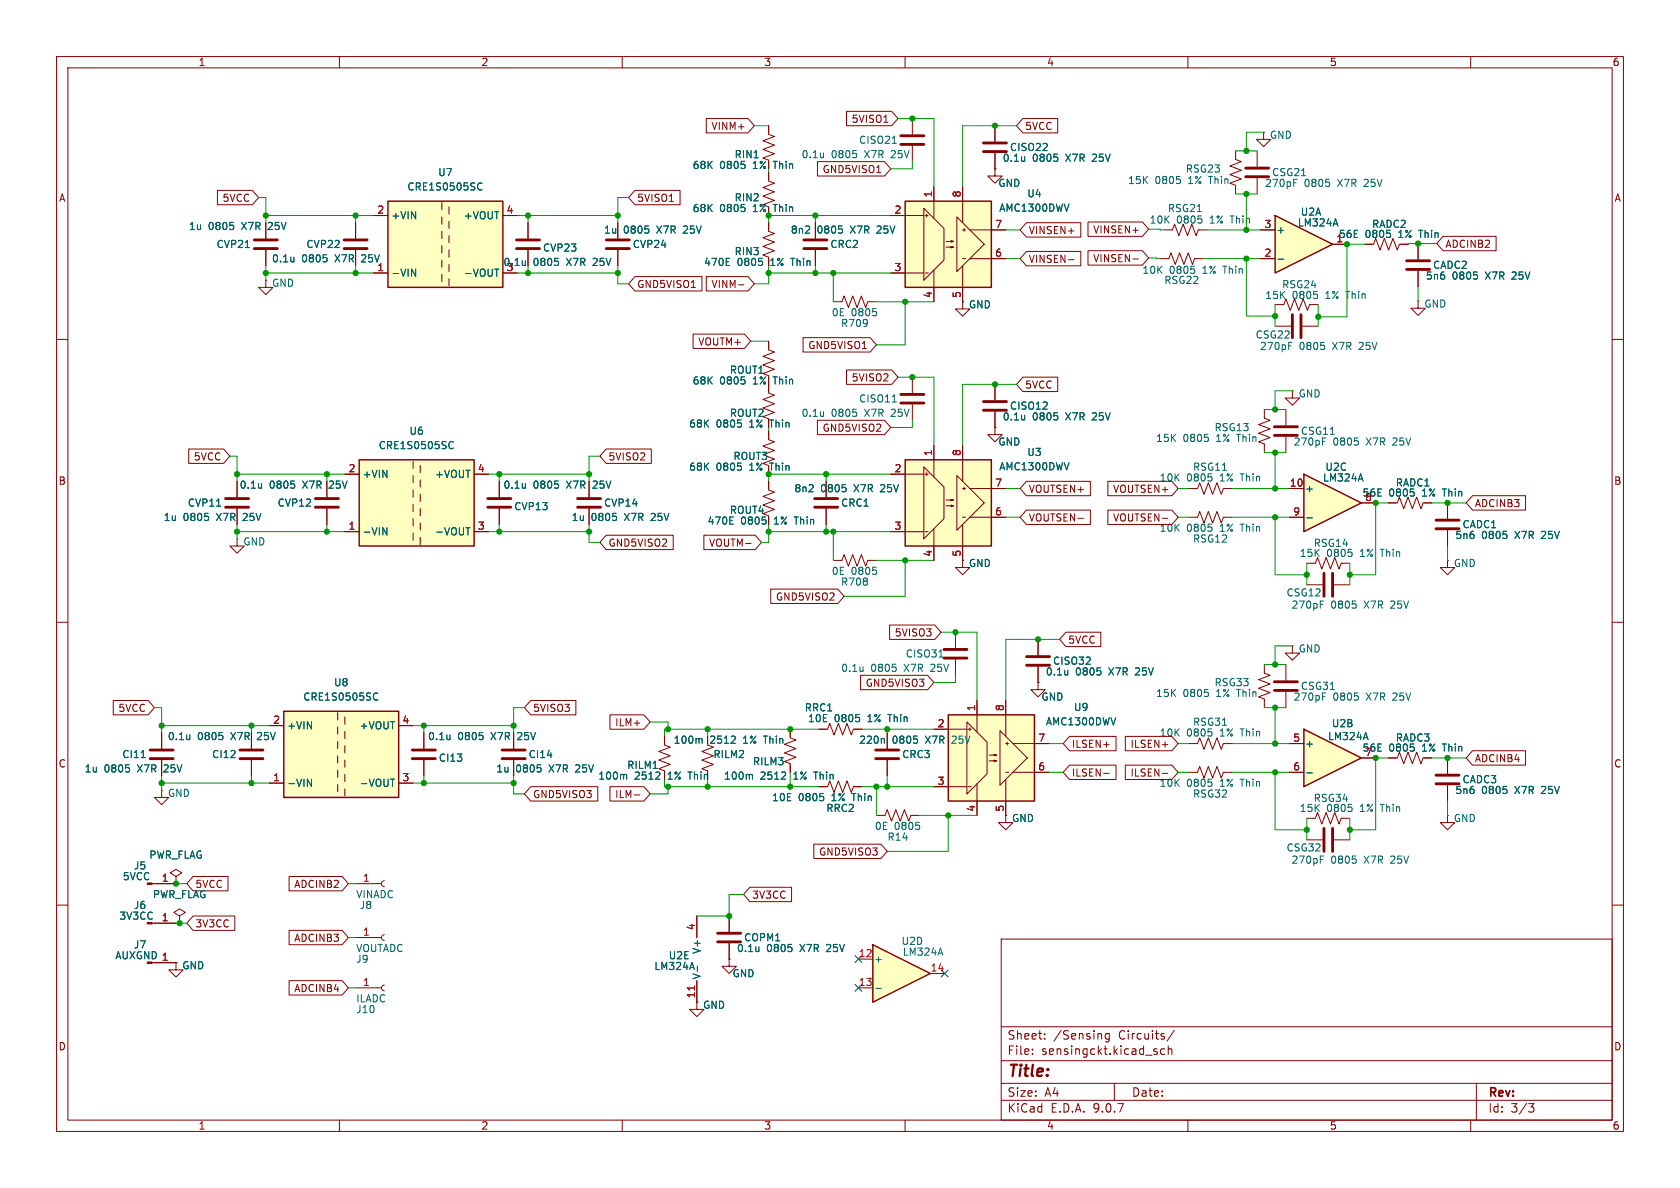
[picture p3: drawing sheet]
<svg xmlns="http://www.w3.org/2000/svg" width="297mm" height="210mm" viewBox="0 0 297 210" stroke-linecap="round" stroke-linejoin="round" font-family="sans-serif">
<g fill="none" stroke="#840000" stroke-width=".18">
<path d="M10 10h277v190h-277zM12 12h273v186h-273zM60 10v2M110 10v2M160 10v2M210 10v2M260 10v2M222.2 26.7v2.8M222.2 31.5v2.8M223.4 23.4v1.2h1.3l-1.3 1.3-1.3-1.3h1.3M223.4 23.4h.1M225.4 53.8h1.5l.4-1 .8 2.1 .8-2.1 .7 2.1 .8-2.1 .7 2.1 .4-1.1h1.5"/>
<path d="M225.4 57.7h2.8M230.3 57.7h2.7M241.3 43.2h1.5l.4-1 .8 2 .7-2 .8 2 .8-2 .7 2 .4-1h1.5M250.7 53.2v1.3h1.3l-1.3 1.3-1.3-1.3h1.3M250.7 53.2h.1M10 60h2M161.3 66.7v2.8M161.3 71.5v2.8M285 60h2M135.9 85.1v1.5l1 .4-2 .8 2 .7-2 .8 2 .7-2 .8 1 .4v1.5M10 110h2M285 110h2"/>
<path d="M74.9 129.5v2.8M74.9 134.4v2.8M144.8 128.9h1.5l.4-1 .7 2 .8-2 .8 2 .7-2 .8 2 .4-1h1.5M10 160h2M128.9 161.9v2.8M128.9 166.8v2.7M177 166h108v32h-108zM285 160h2M60 198v2M110 198v2M160 198v2M177 194.5h108"/>
<path d="M177 191.5h108M177 187.5h108M177 181.5h108M182.5 186.3v.1M182.5 185.5v.1M184.7 183.6v.1M184.7 182.8v.1M196.1 182.7v1.2l-.3 .3-.3-.1M196.1 182.8l-.4-.1-.3 .3v.4l.1 .2h.6M197 191.5v3M204.4 185.9l.2 .2-.2 .3M204.4 185.4l.1 .1"/>
<path d="M205.9 185.5l-.4-.1-.3 .3v.4l.1 .2h.6M206.5 185.5l.2-.1 .4 .1 .1 .9M206.5 184.9v1.5M207.6 182.1l-1.3 2M210 198v2M260 198v2M261 191.5v6.5M270.2 195.1h1l-.5 .6 .4 .1 .1 .5-.3 .3h-.4"/>
</g>
<g fill="none" stroke="#006464" stroke-width=".18">
<path d="M228.7 32.3h.4M235 32.3v.5M232.9 52.1v.6M245.8 41.3v.6M145.6 72.8v.8M145.6 73.5h-.1M151.4 72.9v.6M157.7 71.1h.8M227.8 61.1h.4M227.8 60.5h.6M234.1 61.1v.6M129 92.7h.6"/>
<path d="M135.4 92v.5M79.5 129.9v.9M79.5 130.6v.1M85.4 130.1v.5M151.9 126.9v.6M134.2 167.4v.8M134.2 168.1l-.1 .1M140 167.6v.5"/>
</g>
<path d="M220.2 29.7h4.1M220.2 31.2h4.1M228.5 55.6v4.1M230 55.6v4.1M159.3 69.7h4M159.3 71.2h4M72.9 132.6h4.1M72.9 134.1h4.1M126.9 165h4M126.9 166.5h4" fill="none" stroke="#840000" stroke-width=".51"/>
<path d="M63.5 81.3h20.3v15.2h-20.3z" fill="#ffffc2"/>
<path d="M63.5 81.3h20.3v15.2h-20.3z" fill="none" stroke="#840000" stroke-width=".25"/>
<g fill="none" stroke="#840000" stroke-width=".18">
<path d="M61 83.8h2.5M61 94h2.5M73 81.5v1.3M73 84.1v1.2M73 86.6v1.3M73 89.2v1.2M73 91.7v1.3M73 94.2v1.3M74.3 82.3v1.3M74.3 84.8v1.3M74.3 87.4v1.2M74.3 89.9v1.3"/>
<path d="M74.3 92.5v1.2M74.3 95v1.3M83.8 83.8h2.6M83.8 94h2.6"/>
</g>
<path d="M79.6 78.1l.3-.1 .2 .2M80.1 79.2l-.2 .1h-.3M67.7 93.3l.7 1.3v-1.3M82.4 93.3h.7" fill="none" stroke="#006464" stroke-width=".18"/>
<path d="M225.4 38.1l10.2 5.1-10.2 5.1z" fill="#ffffc2"/>
<path d="M225.4 38.1l10.2 5.1-10.2 5.1z" fill="none" stroke="#840000" stroke-width=".25"/>
<path d="M222.9 40.6h2.5M222.9 45.7h2.5M235.6 43.2h2.5M250.7 43.1v2.7M250.7 47.9v2.8" fill="none" stroke="#840000" stroke-width=".18"/>
<path d="M226 45.8h.9M261.2 48.7v.5" fill="none" stroke="#006464" stroke-width=".18"/>
<path d="M248.7 46.1h4M248.7 47.6h4" fill="none" stroke="#840000" stroke-width=".51"/>
<path d="M160 35.6h15.3v15.2h-15.3z" fill="#ffffc2"/>
<path d="M160 35.6h15.3v15.2h-15.3z" fill="none" stroke="#840000" stroke-width=".25"/>
<g fill="none" stroke="#840000" stroke-width=".18">
<path d="M157.5 38.1h5.8M163.3 36.8l3.6 3.6v5.6l-3.6 3.5zM163.6 38.1h.5M163.8 37.8v.6M165.1 33v5.6M169.2 38.4l4.8 4.8-4.8 4.8zM170.2 33v6.4M157.5 48.3h5.8M163.6 48.3h.5M165.1 47.8v5.5M167.3 42.7h1.2l-.4 .1v-.3l.4 .2M167.3 43.7h1.2l-.4 .1v-.2l.4 .1"/>
<path d="M170.2 47v6.3M170.2 40.6h.5M170.2 45.7h.5M170.4 40.4v.5M171.4 40.6h6.4M171.4 45.7h6.4M183.5 120.7v1.2h1.3l-1.3 1.3-1.3-1.3h1.3M183.5 120.7h.1M245.5 134h1.5l.4-1 .8 2 .7-2 .8 2 .7-2 .8 2 .4-1h1.5M231 148.5h2.8M235.8 148.5h2.8M123.2 177.2v1.2h1.3l-1.3 1.3-1.3-1.3h1.3"/>
<path d="M123.2 177.2h.1M123.2 161.9v3.8M123.2 173.4v3.8"/>
</g>
<path d="M250 132.1v.6M233.4 151.9h.4M233.4 151.3h.6M239.7 151.9v.6M123.3 170.8v.9" fill="none" stroke="#006464" stroke-width=".18"/>
<path d="M122.8 174.3v.7" fill="none" stroke="#a90000" stroke-width=".18"/>
<path d="M234.1 146.4v4.1M235.6 146.4v4.1" fill="none" stroke="#840000" stroke-width=".51"/>
<path d="M160 81.3h15.3v15.2h-15.3z" fill="#ffffc2"/>
<path d="M160 81.3h15.3v15.2h-15.3z" fill="none" stroke="#840000" stroke-width=".25"/>
<g fill="none" stroke="#840000" stroke-width=".18">
<path d="M135.9 39.4v1.5l1 .4-2 .7 2 .8-2 .8 2 .7-2 .8 1 .4M135.9 22.2v1.5l1 .4-2 .8 2 .8-2 .7 2 .8-2 .7 1 .4M135.9 30.5v1.5l1 .4-2 .7 2 .8-2 .8 2 .7-2 .8 1 .4M144.1 39.4v2.8M144.1 44.2v2.8M135.9 76.2v1.5l1 .4-2 .8 2 .7-2 .8 2 .8-2 .7 1 .4M135.9 60.3v1.5l1 .4-2 .8 2 .8-2 .7 2 .8-2 .7 1 .4M165.1 78.7v5.6M170.2 78.7v6.4M175.9 75.6v1.2h1.3l-1.3 1.3-1.3-1.3h1.3M175.9 75.6h.1M175.9 67.9v2.8"/>
<path d="M175.9 72.8v2.8M223.5 72.4v1.5l1 .4-2 .8 2 .7-2 .8 2 .7-2 .8 1 .4v1.5M227.3 72.4v2.8M227.3 77.2v2.8M228.5 69.1v1.3h1.2l-1.2 1.2-1.3-1.2h1.3M228.5 69.1h.1M88.3 85.1v2.8M88.3 89.9v2.8M146 85.1v2.8M146 89.9v2.8M147.3 99.1h1.5l.4-1.1 .8 2.1 .7-2.1 .8 2.1 .8-2.1 .7 2.1 .4-1h1.5M157.5 83.8h5.8"/>
<path d="M157.5 94h5.8M163.3 82.6l3.6 3.5v5.6l-3.6 3.6zM163.6 83.8h.5M163.6 94h.5M163.8 83.6v.5M165.1 93.5v5.6M167.3 88.4h1.2l-.4 .1v-.2l.4 .1M167.3 89.4h1.2l-.4 .1v-.2l.4 .1M169.2 84.1l4.8 4.8-4.8 4.8zM170.2 99.1v1.2h1.2l-1.2 1.3-1.3-1.3h1.3M170.2 99.1h.1M170.2 92.7v6.4"/>
<path d="M170.2 86.4h.5M170.2 91.4h.5M170.4 86.1v.5M171.4 86.4h6.4M171.4 91.4h6.4M210.2 91.4h1.5l.4-1 .8 2.1 .7-2.1 .8 2.1 .7-2.1 .8 2.1 .4-1.1h1.5M210.2 86.4h1.5l.4-1.1 .8 2.1 .7-2.1 .8 2.1 .7-2.1 .8 2.1 .4-1h1.5M245.5 88.9h1.5l.4-1 .8 2 .7-2 .8 2 .7-2 .8 2 .4-1h1.5M255.9 99.1v1.2h1.3l-1.3 1.3-1.3-1.3h1.3M255.9 99.1h.1M255.9 88.9v2.8M255.9 93.7v2.8"/>
<path d="M168.9 111.8v2.8M168.9 116.6v2.8M90.8 129.5v2.8M90.8 134.4v2.8M117.5 130.2v1.5l1 .4-2 .7 2 .8-2 .8 2 .7-2 .8 1 .4v1.5M144.8 139.1h1.5l.4-1.1 .7 2.1 .8-2.1 .8 2.1 .7-2.1 .8 2.1 .4-1h1.5M156.8 129.5v2.8M156.8 134.4v2.8M255.9 134v2.8M255.9 138.8v2.8M231 144.7h1.5l.4-1.1 .8 2.1 .7-2.1 .8 2.1 .8-2.1 .7 2.1 .4-1h1.5M255.9 144.1v1.3h1.3l-1.3 1.3-1.3-1.3h1.3"/>
<path d="M255.9 144.1h.1"/>
</g>
<g fill="none" stroke="#006464" stroke-width=".18">
<path d="M131.7 29.1v.6M131.7 36.7v.6M128.4 46.9h.6M128.4 45.7h.6M134.7 46.3v.5M148.9 40.6v.5M131.7 67.2v.6M181.1 73.4v.8M181.1 74.1v.1M187 73.6v.5M213.6 77.4v.5M233.8 78h.4"/>
<path d="M240.1 78v.6M92.9 85.5v.8M92.9 86.2h-.1M98.7 85.6v.6M131 82.5v.5M149.5 86.3v.5M214.2 93.3v.5M214.2 84.4v.5M250 87v.6M266.4 94.5v.6M152.6 117.8v.9M152.6 118.6h-.1"/>
<path d="M154.9 100.9v.5M158.4 118v.6M166 116.1h.7M95.6 135.8v.5M110.4 136.9l.4 .2v.6M115.9 137.7h.8M116.6 136.6v.4M156.2 130.5l.2 .2v.7M162.2 130.7v.6M266.4 139.6v.6M145.6 140.9v.5M239 142.8v.5"/>
</g>
<g fill="none" stroke="#840000" stroke-width=".51">
<path d="M142.1 42.4h4.1M142.1 43.9h4.1M173.9 71h4M173.9 72.5h4M225.3 75.4h4.1M225.3 77h4.1M86.2 88.1h4.1M86.2 89.7h4.1M144 88.1h4.1M144 89.7h4.1M253.9 91.9h4M253.9 93.5h4"/>
<path d="M166.9 114.8h4M166.9 116.3h4M88.8 132.6h4M88.8 134.1h4M154.8 132.6h4.1M154.8 134.1h4.1M253.9 137h4M253.9 138.6h4"/>
</g>
<path d="M230.5 83.8l10.2 5.1-10.2 5.1z" fill="#ffffc2"/>
<path d="M230.5 83.8l10.2 5.1-10.2 5.1z" fill="none" stroke="#840000" stroke-width=".25"/>
<g fill="none" stroke="#840000" stroke-width=".18">
<path d="M93.3 39.4v2.8M109.2 39.4v2.8M161.3 21v2.7M161.3 25.8v2.8M175.9 22.2v2.8M175.9 27.1v2.7M218.4 26.7v1.5l1.1 .4-2.1 .7 2.1 .8-2.1 .8 2.1 .7-2.1 .8 1 .4v1.5M93.3 44.2v2.8M109.2 44.2v2.8M147.3 53.3h1.5l.4-1 .8 2.1 .7-2.1 .8 2.1 .8-2.1 .7 2.1 .4-1.1h1.5M170.2 53.3v1.3h1.2l-1.2 1.3-1.3-1.3h1.3M170.2 53.3h.1"/>
<path d="M104.1 85.1v2.8M104.1 89.9v2.8M228 86.4h2.5M228 91.4h2.5M240.7 88.9h2.5M183.5 113v2.8M183.5 117.9v2.8M223.5 117.5v1.5l1 .4-2 .7 2 .8-2 .8 2 .7-2 .8 1 .4v1.5M227.3 117.5v2.8M210.2 131.4h1.5l.4-1 .8 2.1 .7-2.1 .8 2.1 .7-2.1 .8 2.1 .4-1.1h1.5M210.2 136.5h1.5l.4-1 .8 2 .7-2 .8 2 .7-2 .8 2 .4-1h1.5M227.3 122.3v2.8"/>
<path d="M154.9 144.1h1.6l.3-1 .8 2.1 .8-2.1 .7 2.1 .8-2.1 .8 2.1 .3-1.1h1.6"/>
</g>
<g fill="none" stroke="#006464" stroke-width=".18">
<path d="M145.6 27v.9M145.6 27.8h-.1M151.4 27.2v.6M157.7 25.3h.8M181.1 27.7v.8M181.1 28.4v.1M187 27.9v.5M208.6 31.8v.5M92.9 46.1v.8M92.9 46.8l-.1 .1M98.7 46.3v.5M114.7 40.6v.5"/>
<path d="M154.9 55.2v.5M108.9 91.4v.5M231 91.5h1M188.8 118.5v.8M188.8 119.2l-.1 .1M194.6 118.7v.5M213.6 122.5v.5M214.2 138.3v.6M214.2 129.5v.5M233.8 123.1h.4M240.1 123.1v.5M162.5 146v.5"/>
</g>
<g fill="none" stroke="#840000" stroke-width=".51">
<path d="M159.3 24h4M159.3 25.5h4M173.9 25.3h4M173.9 26.8h4M91.3 42.4h4.1M91.3 43.9h4.1M107.2 42.4h4.1M107.2 43.9h4.1M102.1 88.1h4.1M102.1 89.7h4.1M181.5 116.1h4M181.5 117.6h4"/>
<path d="M225.3 120.5h4.1M225.3 122h4.1"/>
</g>
<path d="M230.5 128.9l10.2 5.1-10.2 5.1z" fill="#ffffc2"/>
<path d="M230.5 128.9l10.2 5.1-10.2 5.1z" fill="none" stroke="#840000" stroke-width=".25"/>
<path d="M228.5 114.2v1.2h1.2l-1.2 1.3-1.3-1.3h1.3M228.5 114.2h.1M231 103.4h2.8M235.8 103.4h2.8M228 131.4h2.5M228 136.5h2.5M240.7 134h2.5" fill="none" stroke="#840000" stroke-width=".18"/>
<path d="M233.4 106.8h.4M233.4 106.2h.6M239.7 106.8v.6M231 136.6h1" fill="none" stroke="#006464" stroke-width=".18"/>
<path d="M234.1 101.3v4.1M235.6 101.3v4.1" fill="none" stroke="#840000" stroke-width=".51"/>
<path d="M167.6 126.4h15.3v15.2h-15.3z" fill="#ffffc2"/>
<path d="M167.6 126.4h15.3v15.2h-15.3z" fill="none" stroke="#840000" stroke-width=".25"/>
<g fill="none" stroke="#840000" stroke-width=".18">
<path d="M165.1 128.9h5.8M165.1 139.1h5.8M170.9 127.6l3.6 3.6v5.6l-3.6 3.5zM171.2 128.9h.5M171.2 139.1h.5M171.4 128.7v.5M172.7 123.8v5.6M172.7 138.6v5.5M174.9 133.5h1.2l-.3 .1v-.2l.3 .1M174.9 134.5h1.2l-.3 .1v-.2l.3 .1M176.8 129.2l4.8 4.8-4.8 4.8zM177.8 123.8v6.4"/>
<path d="M177.8 137.8v6.3M177.8 131.4h.5M177.8 136.5h.5M178.1 131.2v.5M179.1 131.4h6.3M179.1 136.5h6.3"/>
</g>
<path d="M154.3 167l10.2 5.1-10.2 5.1z" fill="#ffffc2"/>
<path d="M154.3 167l10.2 5.1-10.2 5.1z" fill="none" stroke="#840000" stroke-width=".25"/>
<g fill="none" stroke="#840000" stroke-width=".18">
<path d="M47 39.4v2.8M62.9 39.4v2.8M175.9 29.8v1.3h1.3l-1.3 1.3-1.3-1.3h1.3M175.9 29.8h.1M47 49.5v1.3h1.3l-1.3 1.3-1.3-1.3h1.3M47 49.5h.1M47 44.2v2.8M62.9 44.2v2.8M205.1 45.7h1.5l.4-1 .8 2 .7-2 .8 2 .8-2 .7 2 .4-1h1.5M205.7 40.6h1.6l.3-1 .8 2.1 .8-2.1 .7 2.1 .8-2.1 .8 2.1 .3-1.1h1.6M135.9 67.9v1.6l1 .4-2 .7 2 .8-2 .7 2 .8-2 .8 1 .3M231 99.6h1.5l.4-1 .8 2 .7-2 .8 2 .8-2 .7 2 .4-1h1.5"/>
<path d="M44.4 129.5v2.8M44.4 134.4v2.8M177.8 144.1v1.3h1.3l-1.3 1.3-1.3-1.3h1.3M177.8 144.1h.1M151.8 169.5h2.5M151.8 174.6h2.5M164.5 172.1h2.5"/>
</g>
<g fill="none" stroke="#006464" stroke-width=".18">
<path d="M41.3 39.9v.6M212.4 38.8v.5M43.4 43.8h.7M52 45.5v.8M52 46.2h-.1M57.8 45.6v.6M211.2 47.7v.5M131 74.8v.6M239 97.7v.5M33.5 129.9v.9M33.5 130.6v.1M39.3 130.1v.5"/>
<path d="M154.8 174.7h1"/>
</g>
<path d="M45 43.9h4M45 42.4h4M60.8 43.9h4.1M60.8 42.4h4.1M42.4 134.1h4.1M42.4 132.6h4.1" fill="none" stroke="#840000" stroke-width=".51"/>
<path d="M68.6 35.6h20.3v15.2h-20.3z" fill="#ffffc2"/>
<path d="M68.6 35.6h20.3v15.2h-20.3z" fill="none" stroke="#840000" stroke-width=".25"/>
<g fill="none" stroke="#840000" stroke-width=".18">
<path d="M66 38.1h2.6M78.1 35.8v1.3M78.1 38.4v1.2M79.4 36.6v1.2M79.4 39.1v1.3M88.9 38.1h2.5M66 48.3h2.6M78.1 40.9v1.3M78.1 43.4v1.3M78.1 46v1.2M78.1 48.5v1.3M79.4 41.7v1.2"/>
<path d="M79.4 44.2v1.3M79.4 46.7v1.3M79.4 49.3v1.2M88.9 48.3h2.5M41.9 95.3v1.2h1.3l-1.3 1.3-1.3-1.3h1.3M41.9 95.3h.1M41.9 85.1v2.8M41.9 89.9v2.8M57.8 85.1v2.8M57.8 89.9v2.8M28.6 139.7v1.3h1.2l-1.2 1.2-1.3-1.2h1.3M28.6 139.7h.1"/>
<path d="M28.6 129.5v2.8M28.6 134.4v2.8"/>
</g>
<path d="M84.7 32.4l.3-.1 .2 .2M85.2 33.5l-.2 .1-.3-.1M72.8 47.6l.7 1.2v-1.2M87.4 47.6h.8M36.8 91.4v.5M38.3 89.5h.7M46.2 85.5v.8M46.2 86.2h.1M52 85.6v.6M22.8 135.8v.5M25 133.9h.7" fill="none" stroke="#006464" stroke-width=".18"/>
<path d="M39.9 89.7h4M39.9 88.1h4M55.8 89.7h4M55.8 88.1h4M26.5 134.1h4.1M26.5 132.6h4.1" fill="none" stroke="#840000" stroke-width=".51"/>
<path d="M50.2 125.7h20.3v15.3h-20.3z" fill="#ffffc2"/>
<path d="M50.2 125.7h20.3v15.3h-20.3z" fill="none" stroke="#840000" stroke-width=".25"/>
<g fill="none" stroke="#840000" stroke-width=".18">
<path d="M149.7 19.7h7.9l1.1 1.3-1.1 1.2h-7.9zM38.4 33.7h6.2l1.1 1.2-1.1 1.3h-6.2zM47 39.4v2.8M62.9 39.4v2.8M66 38.1h2.6M88.9 38.1h2.5M93.3 39.4v2.8M109.2 39.4v2.8M112.2 33.7h8v2.5h-8l-1.1-1.3zM118.3 35.6h.8M124.9 21h7.3l1.1 1.2-1.1 1.3h-7.3zM135.9 22.2v1.3"/>
<path d="M135.9 30.5v1.3M135.9 39.4v1.2M144.1 39.4v2.8M144.5 28.6h11.9l1.1 1.2-1.1 1.3h-11.9zM156.3 21.6h.7M157.5 38.1h2.5M165.1 33v2.6M170.2 33v2.6M175.9 29.8h.1M175.9 22.2v2.8M175.9 27.1v2.7M180.8 21h6.2v2.5h-6.2l-1.1-1.3z"/>
<path d="M181.5 39.4h9.6v2.5h-9.6l-1.2-1.3zM192.3 39.2h9.7l1.1 1.3-1.1 1.3h-9.7zM47 44.2v2.8M62.9 44.2v2.8M66 48.3h2.6M88.9 48.3h2.5M93.3 44.2v2.8M109.2 44.2v2.8M112.2 48.9h11.9v2.5h-11.9l-1.1-1.2zM122.5 59.1h9.1l1.1 1.2-1.1 1.3h-9.1zM124.9 48.9h7.3l1.1 1.3-1.1 1.2h-7.3zM130.6 50.4h.9"/>
<path d="M142 59.7h11.8l1.1 1.3-1.1 1.2h-11.8zM144.1 44.2v2.8M157.5 48.3h2.5M165.1 50.8v2.5M170.2 53.3h.1M170.2 50.8v2.5M175.3 40.6h2.5M175.3 45.7h2.5M181.5 44.4h9.6v2.6h-9.6l-1.2-1.3zM188.9 45.9h1M192.3 44.3h9.7l1.1 1.3-1.1 1.3h-9.7zM200.3 45.8h.9"/>
<path d="M222.9 40.6h2.5M222.9 45.7h2.5M235.6 43.2h2.5M241.3 43.2h1.3M247.6 43.2h1.3M250.7 43.1v2.7M250.7 47.9v2.8M255.1 41.8h9.4v2.5h-9.4l-1.1-1.2zM33.4 79.4h6.1l1.1 1.2-1.1 1.3h-6.1zM107.2 79.4h7.9v2.5h-7.9l-1.2-1.3zM135.9 60.3v1.3M135.9 67.9v1.3"/>
<path d="M135.9 76.2v1.3M144.5 74.3h11.9l1.1 1.3-1.1 1.2h-11.9zM149.7 65.4h7.9l1.1 1.3-1.1 1.2h-7.9zM165.1 78.7v2.6M170.2 78.7v2.6M175.9 75.6h.1M175.9 67.9v2.8M175.9 72.8v2.8M180.8 66.7h6.2v2.5h-6.2l-1.1-1.3zM41.9 85.1v2.8M41.9 89.9v2.8M57.8 85.1v2.8"/>
<path d="M57.8 89.9v2.8M61 83.8h2.5M61 94h2.5M83.8 83.8h2.6M83.8 94h2.6M88.3 85.1v2.8M88.3 89.9v2.8M104.1 85.1v2.8M104.1 89.9v2.8M107.2 94.6h11.8v2.6h-11.8l-1.2-1.3zM124.4 94.6h9.1l1.1 1.3-1.1 1.3h-9.1zM131.8 96.1h1"/>
<path d="M135.9 85.1v1.3M135.9 91.4v1.3M146 85.1v2.8M146 89.9v2.8M157.5 83.8h2.5M157.5 94h2.5M165.1 96.5v2.6M170.2 99.1h.1M170.2 96.5v2.6M175.3 86.4h2.5M175.3 91.4h2.5M181.5 90.2h11.3v2.5h-11.3l-1.2-1.3z"/>
<path d="M181.5 85.1h11.3v2.5h-11.3l-1.2-1.2zM190.6 91.6h.9M195.9 85.1h11.3l1.1 1.3-1.1 1.2h-11.3zM195.9 90.2h11.3l1.1 1.2-1.1 1.3h-11.3zM205.5 91.6h.9M228 86.4h2.5M228 91.4h2.5M240.7 88.9h2.5M245.5 88.9h1.3M251.8 88.9h1.3M255.9 88.9v2.8M255.9 93.7v2.8"/>
<path d="M260.3 87.6h9.4v2.6h-9.4l-1.1-1.3zM136.3 104.1h11.8l1.1 1.3-1.1 1.3h-11.8zM152.1 119.4h11.9l1.1 1.3-1.1 1.2h-11.9zM157.3 110.5h8l1.1 1.3-1.1 1.2h-8zM183.5 113v2.8M183.5 117.9v2.8M188.4 111.8h6.2v2.5h-6.2l-1.1-1.3zM20 123.8h6.2l1.1 1.3-1.1 1.3h-6.2zM28.6 129.5v2.8M28.6 134.4v2.8M44.4 129.5v2.8M44.4 134.4v2.8"/>
<path d="M47.6 128.3h2.6M47.6 138.4h2.6M59.7 126v1.3M59.7 128.5v1.3M59.7 131.1v1.2M59.7 133.6v1.3M59.7 136.1v1.3M59.7 138.7v1.3M61 126.7v1.3M61 129.3v1.3M61 131.8v1.3M61 134.4v1.2"/>
<path d="M61 136.9v1.3M61 139.4v1.3M70.5 128.3h2.5M70.5 138.4h2.5M74.9 129.5v2.8M74.9 134.4v2.8M90.8 129.5v2.8M90.8 134.4v2.8M93.8 139.1h11.9v2.5h-11.9l-1.1-1.3zM93.8 123.8h8v2.6h-8l-1.1-1.3zM107.8 126.4h6l1.1 1.2-1.1 1.3h-6zM107.8 139.1h6l1.1 1.2-1.1 1.3h-6z"/>
<path d="M117.5 130.2v1.2M117.5 136.5v1.3M125.1 131.7l1 .4-2 .7 2 .8-2 .8 2 .7-2 .8 1 .4M139.7 128.9v1.5l1 .4-2 .8 2 .7-2 .8 2 .8-2 .7 1 .4v1.5M144.8 128.9h1.2M144.8 139.1h1.2M151.1 128.9h1.3M151.1 139.1h1.3M156.8 129.5v2.8M156.8 134.4v2.8M165.1 128.9h2.5M165.1 139.1h2.5"/>
<path d="M172.7 123.8v2.6M177.8 123.8v2.6M182.9 131.4h2.5M182.9 136.5h2.5M183.5 120.7h.1M189.1 130.2h8.2v2.5h-8.2l-1.1-1.3zM189.1 135.3h8.2v2.5h-8.2l-1.1-1.3zM195.1 136.7h1M198.9 130.2h8.3l1.1 1.2-1.1 1.3h-8.3zM198.9 135.3h8.3l1.1 1.2-1.1 1.3h-8.3zM205.5 136.7h.9M228 131.4h2.5"/>
<path d="M228 136.5h2.5M240.7 134h2.5M245.5 134h1.3M251.8 134h1.3M255.9 134v2.8M255.9 138.8v2.8M260.3 132.7h9.4v2.6h-9.4l-1.1-1.3zM26.9 156.2h4.2M31.1 154.9l1-.6-1-.6-1 .6 1 .6v1.3M31.1 156.2h.1M34.1 154.9h6.2v2.6h-6.2l-1.1-1.3zM51.1 154.9h9.4l1.1 1.3-1.1 1.3h-9.4z"/>
<path d="M62.9 156.2h4.5M67.9 155.7l-.3 .2-.2 .3 .2 .4 .3 .1M112.1 140.5h1M132.6 156.8h7.3v2.6h-7.3l-1.2-1.3zM143.9 149.2h11.8l1.1 1.3-1.1 1.3h-11.8zM172.7 141.6v2.5M177.8 144.1h.1M177.8 141.6v2.5M26.9 163.2h4.2M27.3 170.2h3.8M31.1 170.2v1.3h1.3l-1.3 1.2-1.3-1.2h1.3M31.1 170.2h.1"/>
<path d="M31.7 161.9l1.1-.6-1.1-.6-1 .6 1 .6v1.3M31.7 163.2h.1M34.1 161.9h7.4v2.6h-7.4l-1.1-1.3zM51.1 173.4h9.4l1.1 1.2-1.1 1.3h-9.4zM51.1 164.5h9.4l1.1 1.2-1.1 1.3h-9.4zM62.9 165.7h4.5M62.9 174.6h4.5M67.9 165.2l-.3 .2-.2 .3 .2 .4 .3 .1M67.9 174.1l-.3 .2-.2 .3 .2 .4 .3 .1M123.2 177.2h.1M123.2 161.9v3.8M123.2 173.4v3.8"/>
<path d="M128.9 169.5v1.3h1.3l-1.3 1.3-1.3-1.3h1.3M128.9 169.5h.1M128.9 161.9v2.8M128.9 166.8v2.7"/>
</g>
<g fill="none" stroke="#006464" stroke-width=".18">
<path d="M41.3 39.9v.6M84.7 32.4l.3-.1 .2 .2M85.2 33.5l-.2 .1-.3-.1M131.7 29.1v.6M131.7 36.7v.6M181.1 27.7v.8M181.1 28.4v.1M187 27.9v.5M43.4 43.8h.7M52 45.5v.8M52 46.2h-.1M57.8 45.6v.6"/>
<path d="M72.8 47.6l.7 1.2v-1.2M87.4 47.6h.8M92.9 46.1v.8M92.9 46.8l-.1 .1M98.7 46.3v.5M114.7 40.6v.5M128.4 46.9h.6M128.4 45.7h.6M134.7 46.3v.5M148.9 40.6v.5M226 45.8h.9M245.8 41.3v.6"/>
<path d="M261.2 48.7v.5M79.6 78.1l.3-.1 .2 .2M80.1 79.2l-.2 .1h-.3M131 74.8v.6M131.7 67.2v.6M181.1 73.4v.8M181.1 74.1v.1M187 73.6v.5M36.8 91.4v.5M38.3 89.5h.7M46.2 85.5v.8M46.2 86.2h.1"/>
<path d="M52 85.6v.6M67.7 93.3l.7 1.3v-1.3M82.4 93.3h.7M92.9 85.5v.8M92.9 86.2h-.1M98.7 85.6v.6M108.9 91.4v.5M129 92.7h.6M131 82.5v.5M135.4 92v.5M149.5 86.3v.5M231 91.5h1"/>
<path d="M250 87v.6M266.4 94.5v.6M188.8 118.5v.8M188.8 119.2l-.1 .1M194.6 118.7v.5M22.8 135.8v.5M25 133.9h.7M33.5 129.9v.9M33.5 130.6v.1M39.3 130.1v.5M54.3 137.7l.8 1.3v-1.3M66.3 122.6l.3-.1 .2 .1"/>
<path d="M66.8 123.6l-.2 .2-.3-.1M69 137.7h.8M79.5 129.9v.9M79.5 130.6v.1M85.4 130.1v.5M95.6 135.8v.5M110.4 136.9l.4 .2v.6M115.9 137.7h.8M116.6 136.6v.4M123.8 130.5l.3 .2v.7M129.2 131.4h.8M129.9 130.2v.5"/>
<path d="M132.7 136.9l.3 .2v.6M138.1 137.7h.8M138.8 136.6v.4M151.9 126.9v.6M156.2 130.5l.2 .2v.7M162.2 130.7v.6M231 136.6h1M250 132.1v.6M266.4 139.6v.6M145.6 140.9v.5M123.3 170.8v.9M134.2 167.4v.8"/>
<path d="M134.2 168.1l-.1 .1M140 167.6v.5"/>
</g>
<path d="M26 156.1h.9v.2h-.9z" fill="#840000" stroke="#840000" stroke-width=".18"/>
<g fill="none" stroke="#009600" stroke-width=".18">
<path d="M45.7 34.9h1.3v4.5M47 38.1h19M62.9 38.1v1.3M91.4 38.1h17.8M93.3 38.1v1.3M111.1 34.9h-1.9v4.5M133.3 22.2h2.6M144.1 38.1v1.3M157.5 38.1h-21.6v1.3M158.7 21h6.4v12M161.3 28.6v1.2h-3.8M179.7 22.2h-9.5v10.8"/>
<path d="M218.4 26.7h3.8M218.4 34.3h3.8M220.3 34.3v6.3M223.4 23.4h-3.1v3.3M47 48.3h19M47 47v2.5M62.9 47v1.3M91.4 48.3h17.8M93.3 47v1.3M109.2 47v3.2h1.9M135.9 47v3.2h-2.6M135.9 48.3h21.6"/>
<path d="M144.1 47v1.3M147.3 48.3v5M154.9 53.3h10.2M160 53.3v7.7h-5.1M177.8 45.7h2.5M177.8 40.6h2.5M203.1 45.6l2 .1M203.1 40.5h2v.1h.6M212.7 45.7h10.2M213.4 40.6h9.5M220.3 45.7v10.2h5.1M225.4 53.8v3.9"/>
<path d="M233 53.8v3.9M241.3 43.2h-3.2v12.8h-5.1M250.7 50.7v2.5M254 43.1h-5.1v.1M132.7 60.3h3.2M158.7 66.7h6.4v12M161.3 74.3v1.3h-3.8M179.7 67.9h-9.5v10.8M223.5 72.4h3.8M228.5 69.1h-3.1v3.3M40.6 80.6h1.3v4.5M41.9 83.8h19.1"/>
<path d="M41.9 94h19.1M41.9 92.7v2.6M57.8 83.8v1.3M57.8 92.7v1.3M86.4 83.8h17.7M86.4 94h17.7M88.3 83.8v1.3M88.3 92.7v1.3M104.1 92.7v3.2h1.9M106 80.6h-1.9v4.5M135.9 94h21.6M135.9 92.7v3.2h-1.3"/>
<path d="M146 83.8v1.3M146 92.7v1.3M147.3 94v5.1M154.9 99.1h10.2M157.5 83.8h-21.6v1.3M160 99.1v6.3h-10.8M177.8 86.4h2.5M177.8 91.4h2.5M208.3 86.4h1.9M208.3 91.4h1.9M217.8 86.4h10.2M217.8 91.4h10.2"/>
<path d="M223.5 80h3.8M225.4 80v6.4M225.4 91.4v10.2h5.6M231 99.6v3.8M238.6 99.6v3.8M245.5 88.9h-2.3v12.7h-4.6M253.1 88.9h6.1M255.9 96.5v2.6M166.4 111.8h6.3v12M168.9 119.4v1.3h-3.8M187.3 113h-9.5v10.8M223.5 117.5h3.8"/>
<path d="M228.5 114.2h-3.1v3.3M27.3 125.1h1.3v4.4M28.6 128.3h19M28.6 138.4h19M28.6 137.2v2.5M44.4 128.3v1.2M44.4 137.2v1.2M73 128.3h17.8M73 138.4h17.8M74.9 128.3v1.2M74.9 137.2v1.2M90.8 137.2v3.1h1.9"/>
<path d="M92.7 125.1h-1.9v4.4M114.9 127.6h3.2v1.3M117.5 137.8v1.3h27.3M118.1 139.1v1.2h-3.2M125.1 128.9v1.3M125.1 137.8v1.3M139.7 136.5v2.6M144.8 128.9h-27.3v1.3M152.4 128.9h12.7M152.4 139.1h12.7M154.9 139.1v5M156.8 128.9v.6"/>
<path d="M156.8 137.2v1.9M185.4 131.4h2.6M185.4 136.5h2.6M208.3 131.4h1.9M208.3 136.5h1.9M217.8 131.4h10.2M217.8 136.5h10.2M223.5 125.1h3.8M225.4 125.1v6.3M225.4 136.5v10.2h5.6M245.5 134h-2.3v12.7h-4.6M253.1 134h6.1"/>
<path d="M31.1 156.2h1.9M61.6 156.2h1.3M131.4 158.1h-2.5v3.8h-5.7M162.6 144.1h10.1M167.6 144.1v6.4h-10.8M231 144.7v3.8M238.6 144.7v3.8M255.9 141.6v2.5M31.1 163.2h1.9M61.6 165.7h1.3M61.6 174.6h1.3"/>
</g>
<path d="M151.2 174l1.2 1.2M151.2 168.9l1.2 1.3M152.4 174l-1.2 1.2M152.4 168.9l-1.2 1.3M166.4 171.5l1.2 1.2M167.6 171.5l-1.2 1.2" fill="none" stroke="#000084" stroke-width=".18"/>
<path d="M122.8 174.3v.7" fill="none" stroke="#a90000" stroke-width=".18"/>
<g fill="#009600" stroke="#009600" stroke-width=".18">
<circle cx="161.3" cy="66.7" r=".46"/>
<circle cx="175.9" cy="67.9" r=".46"/>
<circle cx="135.9" cy="48.3" r=".46"/>
<circle cx="144.1" cy="48.3" r=".46"/>
<circle cx="135.9" cy="38.1" r=".46"/>
<circle cx="144.1" cy="38.1" r=".46"/>
<circle cx="147.3" cy="48.3" r=".46"/>
<circle cx="161.3" cy="21" r=".46"/>
<circle cx="160" cy="53.3" r=".46"/>
<circle cx="220.3" cy="26.7" r=".46"/>
<circle cx="220.3" cy="34.3" r=".46"/>
<circle cx="175.9" cy="22.2" r=".46"/>
<circle cx="135.9" cy="94" r=".46"/>
<circle cx="183.5" cy="113" r=".46"/>
<circle cx="146" cy="83.8" r=".46"/>
<circle cx="146" cy="94" r=".46"/>
<circle cx="160" cy="99.1" r=".46"/>
<circle cx="147.3" cy="94" r=".46"/>
<circle cx="167.6" cy="144.1" r=".46"/>
<circle cx="156.8" cy="128.9" r=".46"/>
<circle cx="168.9" cy="111.8" r=".46"/>
<circle cx="156.8" cy="139.1" r=".46"/>
<circle cx="154.9" cy="139.1" r=".46"/>
<circle cx="139.7" cy="139.1" r=".46"/>
<circle cx="57.8" cy="94" r=".46"/>
<circle cx="88.3" cy="83.8" r=".46"/>
<circle cx="88.3" cy="94" r=".46"/>
<circle cx="104.1" cy="83.8" r=".46"/>
<circle cx="104.1" cy="94" r=".46"/>
<circle cx="90.8" cy="128.3" r=".46"/>
<circle cx="74.9" cy="138.4" r=".46"/>
<circle cx="74.9" cy="128.3" r=".46"/>
<circle cx="90.8" cy="138.4" r=".46"/>
<circle cx="109.2" cy="48.3" r=".46"/>
<circle cx="135.9" cy="83.8" r=".46"/>
<circle cx="109.2" cy="38.1" r=".46"/>
<circle cx="47" cy="38.1" r=".46"/>
<circle cx="62.9" cy="48.3" r=".46"/>
<circle cx="47" cy="48.3" r=".46"/>
<circle cx="62.9" cy="38.1" r=".46"/>
<circle cx="93.3" cy="38.1" r=".46"/>
<circle cx="93.3" cy="48.3" r=".46"/>
<circle cx="28.6" cy="128.3" r=".46"/>
<circle cx="41.9" cy="83.8" r=".46"/>
<circle cx="57.8" cy="83.8" r=".46"/>
<circle cx="41.9" cy="94" r=".46"/>
<circle cx="28.6" cy="138.4" r=".46"/>
<circle cx="44.4" cy="128.3" r=".46"/>
<circle cx="44.4" cy="138.4" r=".46"/>
<circle cx="31.7" cy="163.2" r=".46"/>
<circle cx="31.1" cy="156.2" r=".46"/>
<circle cx="125.1" cy="128.9" r=".46"/>
<circle cx="118.1" cy="128.9" r=".46"/>
<circle cx="128.9" cy="161.9" r=".46"/>
<circle cx="125.1" cy="139.1" r=".46"/>
<circle cx="118.1" cy="139.1" r=".46"/>
<circle cx="139.7" cy="128.9" r=".46"/>
<circle cx="250.7" cy="43.1" r=".46"/>
<circle cx="233" cy="56" r=".46"/>
<circle cx="225.4" cy="55.9" r=".46"/>
<circle cx="220.3" cy="45.7" r=".46"/>
<circle cx="220.3" cy="40.6" r=".46"/>
<circle cx="238.1" cy="43.2" r=".46"/>
<circle cx="255.9" cy="134" r=".46"/>
<circle cx="243.2" cy="134" r=".46"/>
<circle cx="238.6" cy="146.7" r=".46"/>
<circle cx="225.4" cy="136.5" r=".46"/>
<circle cx="225.4" cy="131.4" r=".46"/>
<circle cx="231" cy="146.7" r=".46"/>
<circle cx="243.2" cy="88.9" r=".46"/>
<circle cx="255.9" cy="88.9" r=".46"/>
<circle cx="225.4" cy="72.4" r=".46"/>
<circle cx="225.4" cy="80" r=".46"/>
<circle cx="225.4" cy="91.4" r=".46"/>
<circle cx="225.4" cy="86.4" r=".46"/>
<circle cx="225.4" cy="117.5" r=".46"/>
<circle cx="225.4" cy="125.1" r=".46"/>
<circle cx="231" cy="101.6" r=".46"/>
<circle cx="238.6" cy="101.6" r=".46"/>
</g>
<text font-size="2.8" fill="#840000" x="178" y="190.9">Title:</text>
<g font-size="2.1" fill="#840000">
<text x="178" y="184">Sheet:</text>
<text x="186.2" y="184">/Sensing</text>
<text x="197.8" y="184">Circuits/</text>
<text x="178" y="186.7">File:</text>
<text x="184.1" y="186.7">sensingckt.kicad_sch</text>
<text x="178" y="196.9">KiCad</text>
<text x="178" y="194.1">Size:</text>
<text x="184.7" y="194.1">A4</text>
<text x="185.7" y="196.9">E.D.A.</text>
<text x="193.3" y="196.9">9.0.7</text>
<text x="200" y="194.1">Date:</text>
<text x="263" y="194.3">Rev:</text>
<text x="263" y="196.9">Id:</text>
<text x="267.1" y="196.9">3/3</text>
</g>
<g font-size="1.8" fill="#840000">
<text x="35" y="11.9">1</text>
<text x="85" y="11.9">2</text>
<text x="135" y="11.9">3</text>
<text x="185" y="11.9">4</text>
<text x="235" y="11.9">5</text>
<text x="285" y="11.9">6</text>
<text x="125.7" y="23.2">VINM+</text>
<text x="150.5" y="21.9">5VISO1</text>
<text x="181.1" y="23.2">5VCC</text>
<text x="10.3" y="35.9">A</text>
<text x="39.2" y="35.9">5VCC</text>
<text x="112.6" y="35.9">5VISO1</text>
<text x="133.2" y="30.1">1%</text>
<text x="145.3" y="30.8">GND5VISO1</text>
<text x="285.3" y="35.9">A</text>
<text x="133.2" y="37.7">1%</text>
<text x="181.8" y="41.6">VINSEN+</text>
<text x="193.2" y="41.5">VINSEN+</text>
<text x="136.3" y="47.2">1%</text>
<text x="181.8" y="46.7">VINSEN-</text>
<text x="193.2" y="46.5">VINSEN-</text>
<text x="255.4" y="44">ADCINB2</text>
<text x="112.6" y="51.1">GND5VISO1</text>
<text x="125.7" y="51.1">VINM-</text>
<text x="123.3" y="61.3">VOUTM+</text>
<text x="142.8" y="61.9">GND5VISO1</text>
<text x="133.2" y="68.2">1%</text>
<text x="150.5" y="67.6">5VISO2</text>
<text x="181.1" y="68.9">5VCC</text>
<text x="136.4" y="75.8">Thin</text>
<text x="145.3" y="76.5">GND5VISO2</text>
<text x="34.2" y="81.6">5VCC</text>
<text x="107.5" y="81.6">5VISO2</text>
<text x="136.4" y="83.4">Thin</text>
<text x="10.3" y="85.9">B</text>
<text x="181.8" y="87.3">VOUTSEN+</text>
<text x="196.7" y="87.3">VOUTSEN+</text>
<text x="260.6" y="89.9">ADCINB3</text>
<text x="285.3" y="85.9">B</text>
<text x="181.8" y="92.4">VOUTSEN-</text>
<text x="196.7" y="92.4">VOUTSEN-</text>
<text x="107.5" y="96.8">GND5VISO2</text>
<text x="125.2" y="96.8">VOUTM-</text>
<text x="137.1" y="106.4">GND5VISO2</text>
<text x="158.1" y="112.7">5VISO3</text>
<text x="188.8" y="114">5VCC</text>
<text x="152.9" y="121.6">GND5VISO3</text>
<text x="20.8" y="126">5VCC</text>
<text x="94.1" y="126">5VISO3</text>
<text x="108.6" y="128.6">ILM+</text>
<text x="125.5" y="131.7">2512</text>
<text x="10.3" y="135.9">C</text>
<text x="189.4" y="132.4">ILSEN+</text>
<text x="189.4" y="137.5">ILSEN-</text>
<text x="199.8" y="132.4">ILSEN+</text>
<text x="199.8" y="137.5">ILSEN-</text>
<text x="260.6" y="134.9">ADCINB4</text>
<text x="285.3" y="135.9">C</text>
<text x="94.1" y="141.3">GND5VISO3</text>
<text x="108.6" y="141.3">ILM-</text>
<text x="122" y="138">Thin</text>
<text x="144.7" y="151.4">GND5VISO3</text>
<text x="51.9" y="157.2">ADCINB2</text>
<text x="132.9" y="159.1">3V3CC</text>
<text x="34.4" y="164.1">3V3CC</text>
<text x="51.9" y="166.7">ADCINB3</text>
<text x="51.9" y="175.6">ADCINB4</text>
<text x="10.3" y="185.9">D</text>
<text x="285.3" y="185.9">D</text>
<text x="35" y="199.9">1</text>
<text x="85" y="199.9">2</text>
<text x="135" y="199.9">3</text>
<text x="185" y="199.9">4</text>
<text x="235" y="199.9">5</text>
<text x="285" y="199.9">6</text>
</g>
<g font-size="1.8" fill="#006464">
<text x="129.8" y="28.2">RIN1</text>
<text x="141.6" y="28.2">0.1u</text>
<text x="147" y="28.2">0805</text>
<text x="151.8" y="25.6">CISO21</text>
<text x="153" y="28.2">X7R</text>
<text x="157.8" y="28.2">25V</text>
<text x="177.2" y="28.8">0.1u</text>
<text x="178.4" y="26.9">CISO22</text>
<text x="182.5" y="28.8">0805</text>
<text x="188.5" y="28.8">X7R</text>
<text x="193.4" y="28.8">25V</text>
<text x="224.4" y="24.7">GND</text>
<text x="71.9" y="33.9">CRE1S0505SC</text>
<text x="77.4" y="31.3">U7</text>
<text x="122.4" y="30.1">68K</text>
<text x="127.2" y="30.1">0805</text>
<text x="129.8" y="35.8">RIN2</text>
<text x="137.1" y="30.1">Thin</text>
<text x="176.4" y="33.2">GND</text>
<text x="181.5" y="35.1">U4</text>
<text x="199.3" y="32.7">15K</text>
<text x="204.2" y="32.7">0805</text>
<text x="209.5" y="30.7">RSG23</text>
<text x="210.2" y="32.7">1%</text>
<text x="214" y="32.7">Thin</text>
<text x="223.5" y="33.2">270pF</text>
<text x="224.8" y="31.3">CSG21</text>
<text x="230.6" y="33.2">0805</text>
<text x="236.6" y="33.2">X7R</text>
<text x="241.4" y="33.2">25V</text>
<text x="33.3" y="40.9">1u</text>
<text x="36.8" y="40.9">0805</text>
<text x="42.8" y="40.9">X7R</text>
<text x="47.7" y="40.9">25V</text>
<text x="69.1" y="39">+VIN</text>
<text x="81.9" y="39">+VOUT</text>
<text x="106.7" y="41.5">1u</text>
<text x="110.2" y="41.5">0805</text>
<text x="116.2" y="41.5">X7R</text>
<text x="121.1" y="41.5">25V</text>
<text x="122.4" y="37.7">68K</text>
<text x="127.2" y="37.7">0805</text>
<text x="137.1" y="37.7">Thin</text>
<text x="139.7" y="41.5">8n2</text>
<text x="144.4" y="41.5">0805</text>
<text x="150.5" y="41.5">X7R</text>
<text x="155.3" y="41.5">25V</text>
<text x="176.5" y="37.6">AMC1300DWV</text>
<text x="203.1" y="39.7">10K</text>
<text x="206.4" y="37.7">RSG21</text>
<text x="208" y="39.7">0805</text>
<text x="214" y="39.7">1%</text>
<text x="217.8" y="39.7">Thin</text>
<text x="225.6" y="41.5">+</text>
<text x="229.3" y="40.2">LM324A</text>
<text x="229.9" y="38.3">U2A</text>
<text x="242.5" y="40.5">RADC2</text>
<text x="38.2" y="44">CVP21</text>
<text x="48" y="46.6">0.1u</text>
<text x="53.3" y="46.6">0805</text>
<text x="54.1" y="44">CVP22</text>
<text x="59.3" y="46.6">X7R</text>
<text x="64.2" y="46.6">25V</text>
<text x="88.9" y="47.2">0.1u</text>
<text x="94.3" y="47.2">0805</text>
<text x="95.9" y="44.7">CVP23</text>
<text x="100.3" y="47.2">X7R</text>
<text x="105.1" y="47.2">25V</text>
<text x="111.8" y="44">CVP24</text>
<text x="124.4" y="47.2">470E</text>
<text x="129.8" y="45.3">RIN3</text>
<text x="130.3" y="47.2">0805</text>
<text x="140.1" y="47.2">Thin</text>
<text x="146.7" y="44">CRC2</text>
<text x="236.6" y="42.3">56E</text>
<text x="241.3" y="42.3">0805</text>
<text x="247.3" y="42.3">1%</text>
<text x="251.2" y="42.3">Thin</text>
<text x="253.2" y="47.7">CADC2</text>
<text x="48" y="50.9">GND</text>
<text x="69.1" y="49.1">-VIN</text>
<text x="81.9" y="49.1">-VOUT</text>
<text x="201.9" y="48.6">10K</text>
<text x="205.7" y="50.4">RSG22</text>
<text x="206.7" y="48.6">0805</text>
<text x="212.7" y="48.6">1%</text>
<text x="216.6" y="48.6">Thin</text>
<text x="223.6" y="53.1">15K</text>
<text x="226.6" y="51.2">RSG24</text>
<text x="228.4" y="53.1">0805</text>
<text x="234.5" y="53.1">1%</text>
<text x="238.3" y="53.1">Thin</text>
<text x="252" y="49.6">5n6</text>
<text x="256.7" y="49.6">0805</text>
<text x="262.7" y="49.6">X7R</text>
<text x="267.6" y="49.6">25V</text>
<text x="146.9" y="56.1">0E</text>
<text x="148.6" y="58">R709</text>
<text x="150.5" y="56.1">0805</text>
<text x="171.2" y="54.7">GND</text>
<text x="251.7" y="54.6">GND</text>
<text x="221.9" y="60">CSG22</text>
<text x="222.6" y="62.1">270pF</text>
<text x="229.7" y="62.1">0805</text>
<text x="235.7" y="62.1">X7R</text>
<text x="240.5" y="62.1">25V</text>
<text x="122.4" y="68.2">68K</text>
<text x="127.2" y="68.2">0805</text>
<text x="128.9" y="66.3">ROUT1</text>
<text x="137.1" y="68.2">Thin</text>
<text x="151.8" y="71.3">CISO11</text>
<text x="229.5" y="70.5">GND</text>
<text x="72.3" y="77.1">U6</text>
<text x="121.7" y="75.8">68K</text>
<text x="126.6" y="75.8">0805</text>
<text x="128.9" y="73.9">ROUT2</text>
<text x="132.6" y="75.8">1%</text>
<text x="141.6" y="73.9">0.1u</text>
<text x="147" y="73.9">0805</text>
<text x="153" y="73.9">X7R</text>
<text x="157.8" y="73.9">25V</text>
<text x="177.2" y="74.5">0.1u</text>
<text x="178.4" y="72.6">CISO12</text>
<text x="182.5" y="74.5">0805</text>
<text x="188.5" y="74.5">X7R</text>
<text x="193.4" y="74.5">25V</text>
<text x="214.6" y="76.4">RSG13</text>
<text x="229.9" y="77.1">CSG11</text>
<text x="66.8" y="79.6">CRE1S0505SC</text>
<text x="121.7" y="83.4">68K</text>
<text x="126.6" y="83.4">0805</text>
<text x="129.6" y="81.5">ROUT3</text>
<text x="132.6" y="83.4">1%</text>
<text x="176.4" y="79">GND</text>
<text x="176.5" y="83.3">AMC1300DWV</text>
<text x="181.5" y="80.8">U3</text>
<text x="204.3" y="78.3">15K</text>
<text x="209.1" y="78.3">0805</text>
<text x="210.8" y="83.4">RSG11</text>
<text x="215.1" y="78.3">1%</text>
<text x="219" y="78.3">Thin</text>
<text x="228.6" y="79">270pF</text>
<text x="234.2" y="83.4">U2C</text>
<text x="235.6" y="79">0805</text>
<text x="241.7" y="79">X7R</text>
<text x="246.5" y="79">25V</text>
<text x="33.1" y="89.8">CVP11</text>
<text x="42.3" y="86.6">0.1u</text>
<text x="47.6" y="86.6">0805</text>
<text x="49" y="89.8">CVP12</text>
<text x="53.6" y="86.6">X7R</text>
<text x="58.5" y="86.6">25V</text>
<text x="64" y="84.7">+VIN</text>
<text x="76.8" y="84.7">+VOUT</text>
<text x="88.9" y="86.6">0.1u</text>
<text x="94.3" y="86.6">0805</text>
<text x="100.3" y="86.6">X7R</text>
<text x="105.1" y="86.6">25V</text>
<text x="106.7" y="89.8">CVP14</text>
<text x="140.3" y="87.2">8n2</text>
<text x="145.1" y="87.2">0805</text>
<text x="148.6" y="89.8">CRC1</text>
<text x="151.1" y="87.2">X7R</text>
<text x="156" y="87.2">25V</text>
<text x="204.9" y="85.3">10K</text>
<text x="209.8" y="85.3">0805</text>
<text x="215.8" y="85.3">1%</text>
<text x="219.6" y="85.3">Thin</text>
<text x="230.6" y="87.2">+</text>
<text x="233.8" y="85.3">LM324A</text>
<text x="240.8" y="88">56E</text>
<text x="245.5" y="88">0805</text>
<text x="246.7" y="86.2">RADC1</text>
<text x="251.5" y="88">1%</text>
<text x="255.4" y="88">Thin</text>
<text x="28.8" y="92.3">1u</text>
<text x="32.4" y="92.3">0805</text>
<text x="38.4" y="92.3">X7R</text>
<text x="43.2" y="92.3">25V</text>
<text x="64" y="94.8">-VIN</text>
<text x="76.8" y="94.8">-VOUT</text>
<text x="90.8" y="90.4">CVP13</text>
<text x="101" y="92.3">1u</text>
<text x="104.5" y="92.3">0805</text>
<text x="110.5" y="92.3">X7R</text>
<text x="115.4" y="92.3">25V</text>
<text x="125" y="92.9">470E</text>
<text x="128.9" y="91">ROUT4</text>
<text x="130.9" y="92.9">0805</text>
<text x="137" y="92.9">1%</text>
<text x="140.8" y="92.9">Thin</text>
<text x="204.9" y="94.2">10K</text>
<text x="209.8" y="94.2">0805</text>
<text x="215.8" y="94.2">1%</text>
<text x="219.6" y="94.2">Thin</text>
<text x="257.2" y="95.5">5n6</text>
<text x="258.5" y="93.6">CADC1</text>
<text x="261.9" y="95.5">0805</text>
<text x="267.9" y="95.5">X7R</text>
<text x="272.8" y="95.5">25V</text>
<text x="42.9" y="96.6">GND</text>
<text x="146.9" y="101.8">0E</text>
<text x="150.5" y="101.8">0805</text>
<text x="171.2" y="100.4">GND</text>
<text x="210.8" y="96.1">RSG12</text>
<text x="229.7" y="98.7">15K</text>
<text x="232.1" y="96.9">RSG14</text>
<text x="234.5" y="98.7">0805</text>
<text x="240.5" y="98.7">1%</text>
<text x="244.4" y="98.7">Thin</text>
<text x="256.9" y="100.4">GND</text>
<text x="148.6" y="103.7">R708</text>
<text x="227.3" y="105.6">CSG12</text>
<text x="228.2" y="107.8">270pF</text>
<text x="235.3" y="107.8">0805</text>
<text x="241.3" y="107.8">X7R</text>
<text x="246.1" y="107.8">25V</text>
<text x="148.6" y="119">0.1u</text>
<text x="153.9" y="119">0805</text>
<text x="160" y="119">X7R</text>
<text x="160" y="116.4">CISO31</text>
<text x="164.8" y="119">25V</text>
<text x="184.8" y="119.6">0.1u</text>
<text x="186.1" y="117.7">CISO32</text>
<text x="190.1" y="119.6">0805</text>
<text x="196.1" y="119.6">X7R</text>
<text x="201" y="119.6">25V</text>
<text x="229.5" y="115.5">GND</text>
<text x="53.5" y="124.1">CRE1S0505SC</text>
<text x="59" y="121.5">U8</text>
<text x="142.2" y="126">RRC1</text>
<text x="184" y="124.1">GND</text>
<text x="189.8" y="125.9">U9</text>
<text x="204.3" y="123.4">15K</text>
<text x="209.1" y="123.4">0805</text>
<text x="214.6" y="121.5">RSG33</text>
<text x="215.1" y="123.4">1%</text>
<text x="219" y="123.4">Thin</text>
<text x="228.6" y="124.1">270pF</text>
<text x="229.9" y="122.1">CSG31</text>
<text x="235.6" y="124.1">0805</text>
<text x="241.7" y="124.1">X7R</text>
<text x="246.5" y="124.1">25V</text>
<text x="29.6" y="131">0.1u</text>
<text x="34.9" y="131">0805</text>
<text x="40.9" y="131">X7R</text>
<text x="45.8" y="131">25V</text>
<text x="50.7" y="129.1">+VIN</text>
<text x="63.5" y="129.1">+VOUT</text>
<text x="75.6" y="131">0.1u</text>
<text x="80.9" y="131">0805</text>
<text x="86.9" y="131">X7R</text>
<text x="91.8" y="131">25V</text>
<text x="119" y="131.7">100m</text>
<text x="131.5" y="131.7">1%</text>
<text x="135.3" y="131.7">Thin</text>
<text x="142.7" y="127.9">10E</text>
<text x="147.5" y="127.9">0805</text>
<text x="151.8" y="131.7">220n</text>
<text x="153.5" y="127.9">1%</text>
<text x="157.3" y="127.9">Thin</text>
<text x="157.7" y="131.7">0805</text>
<text x="163.7" y="131.7">X7R</text>
<text x="168.6" y="131.7">25V</text>
<text x="184.8" y="128.4">AMC1300DWV</text>
<text x="204.9" y="130.4">10K</text>
<text x="209.8" y="130.4">0805</text>
<text x="210.8" y="128.5">RSG31</text>
<text x="215.8" y="130.4">1%</text>
<text x="219.6" y="130.4">Thin</text>
<text x="234.7" y="131">LM324A</text>
<text x="235.4" y="128.8">U2B</text>
<text x="246.7" y="131.3">RADC3</text>
<text x="14.9" y="136.8">1u</text>
<text x="18.4" y="136.8">0805</text>
<text x="21.5" y="134.2">CI11</text>
<text x="24.4" y="136.8">X7R</text>
<text x="29.3" y="136.8">25V</text>
<text x="37.4" y="134.2">CI12</text>
<text x="77.5" y="134.8">CI13</text>
<text x="87.6" y="136.8">1u</text>
<text x="91.2" y="136.8">0805</text>
<text x="93.4" y="134.2">CI14</text>
<text x="97.2" y="136.8">X7R</text>
<text x="102" y="136.8">25V</text>
<text x="110.8" y="136.1">RILM1</text>
<text x="126" y="134.2">RILM2</text>
<text x="133" y="135.5">RILM3</text>
<text x="159.4" y="134.2">CRC3</text>
<text x="230.6" y="132.3">+</text>
<text x="240.8" y="133.1">56E</text>
<text x="245.5" y="133.1">0805</text>
<text x="251.5" y="133.1">1%</text>
<text x="255.4" y="133.1">Thin</text>
<text x="29.6" y="141.1">GND</text>
<text x="50.7" y="139.3">-VIN</text>
<text x="63.5" y="139.3">-VOUT</text>
<text x="105.7" y="138">100m</text>
<text x="112.2" y="138">2512</text>
<text x="118.2" y="138">1%</text>
<text x="127.9" y="138">100m</text>
<text x="134.4" y="138">2512</text>
<text x="136.4" y="141.8">10E</text>
<text x="140.4" y="138">1%</text>
<text x="141.1" y="141.8">0805</text>
<text x="144.2" y="138">Thin</text>
<text x="146" y="143.7">RRC2</text>
<text x="147.1" y="141.8">1%</text>
<text x="151" y="141.8">Thin</text>
<text x="204.9" y="139.3">10K</text>
<text x="209.8" y="139.3">0805</text>
<text x="210.8" y="141.2">RSG32</text>
<text x="215.8" y="139.3">1%</text>
<text x="219.6" y="139.3">Thin</text>
<text x="229.7" y="143.7">15K</text>
<text x="232.1" y="142">RSG34</text>
<text x="234.5" y="143.7">0805</text>
<text x="240.5" y="143.7">1%</text>
<text x="244.4" y="143.7">Thin</text>
<text x="257.2" y="140.6">5n6</text>
<text x="258.5" y="138.7">CADC3</text>
<text x="261.9" y="140.6">0805</text>
<text x="267.9" y="140.6">X7R</text>
<text x="272.8" y="140.6">25V</text>
<text x="154.6" y="146.9">0E</text>
<text x="156.8" y="148.8">R14</text>
<text x="158.1" y="146.9">0805</text>
<text x="178.8" y="145.5">GND</text>
<text x="256.9" y="145.5">GND</text>
<text x="21.6" y="155.8">5VCC</text>
<text x="23.6" y="153.9">J5</text>
<text x="26.3" y="152">PWR_FLAG</text>
<text x="227.3" y="150.7">CSG32</text>
<text x="228.2" y="152.9">270pF</text>
<text x="235.3" y="152.9">0805</text>
<text x="241.3" y="152.9">X7R</text>
<text x="246.1" y="152.9">25V</text>
<text x="23.6" y="160.9">J6</text>
<text x="26.9" y="159">PWR_FLAG</text>
<text x="34.4" y="157.2">5VCC</text>
<text x="62.9" y="159">VINADC</text>
<text x="63.5" y="160.9">J8</text>
<text x="21" y="162.8">3V3CC</text>
<text x="23.6" y="167.9">J7</text>
<text x="131.5" y="166.6">COPM1</text>
<text x="159.3" y="167.2">U2D</text>
<text x="32.1" y="171.6">GND</text>
<text x="62.9" y="170.4">J9</text>
<text x="62.9" y="168.5">VOUTADC</text>
<text x="115.6" y="171.7">LM324A</text>
<text x="118.1" y="169.8">U2E</text>
<text x="124.1" y="173.2" transform="rotate(-90 124.1 173.2)">V-</text>
<text x="124.1" y="168.7" transform="rotate(-90 124.1 168.7)">V+</text>
<text x="129.4" y="172.9">GND</text>
<text x="130.2" y="168.5">0.1u</text>
<text x="135.5" y="168.5">0805</text>
<text x="141.5" y="168.5">X7R</text>
<text x="146.4" y="168.5">25V</text>
<text x="154.4" y="170.4">+</text>
<text x="159.5" y="169.1">LM324A</text>
<text x="62.9" y="177.4">ILADC</text>
<text x="62.9" y="179.3">J10</text>
<text x="124.2" y="178.5">GND</text>
</g>
<g font-size="1.8" fill="#a90000">
<text x="164.8" y="35" transform="rotate(-90 164.8 35)">1</text>
<text x="169.9" y="35" transform="rotate(-90 169.9 35)">8</text>
<text x="66.6" y="37.8">2</text>
<text x="89.5" y="37.8">4</text>
<text x="158" y="37.8">2</text>
<text x="175.8" y="40.4">7</text>
<text x="223.4" y="40.4">3</text>
<text x="175.8" y="45.5">6</text>
<text x="223.4" y="45.5">2</text>
<text x="236.1" y="42.9">1</text>
<text x="66.6" y="48">1</text>
<text x="89.5" y="48">3</text>
<text x="158" y="48">3</text>
<text x="164.8" y="52.8" transform="rotate(-90 164.8 52.8)">4</text>
<text x="169.9" y="52.8" transform="rotate(-90 169.9 52.8)">5</text>
<text x="61.5" y="83.6">2</text>
<text x="84.4" y="83.6">4</text>
<text x="158" y="83.6">2</text>
<text x="164.8" y="80.7" transform="rotate(-90 164.8 80.7)">1</text>
<text x="169.9" y="80.7" transform="rotate(-90 169.9 80.7)">8</text>
<text x="175.8" y="86.1">7</text>
<text x="227.9" y="86.1">10</text>
<text x="241.2" y="88.6">8</text>
<text x="61.5" y="93.7">1</text>
<text x="84.4" y="93.7">3</text>
<text x="158" y="93.7">3</text>
<text x="175.8" y="91.2">6</text>
<text x="228.5" y="91.2">9</text>
<text x="164.8" y="98.5" transform="rotate(-90 164.8 98.5)">4</text>
<text x="169.9" y="98.5" transform="rotate(-90 169.9 98.5)">5</text>
<text x="172.5" y="125.8" transform="rotate(-90 172.5 125.8)">1</text>
<text x="177.5" y="125.8" transform="rotate(-90 177.5 125.8)">8</text>
<text x="48.2" y="128">2</text>
<text x="71" y="128">4</text>
<text x="165.7" y="128.7">2</text>
<text x="183.4" y="131.2">7</text>
<text x="228.5" y="131.2">5</text>
<text x="183.4" y="136.3">6</text>
<text x="228.5" y="136.3">6</text>
<text x="241.2" y="133.7">7</text>
<text x="48.2" y="138.2">1</text>
<text x="71" y="138.2">3</text>
<text x="165.7" y="138.8">3</text>
<text x="172.5" y="143.6" transform="rotate(-90 172.5 143.6)">4</text>
<text x="177.5" y="143.6" transform="rotate(-90 177.5 143.6)">5</text>
<text x="28.5" y="156">1</text>
<text x="64.1" y="156">1</text>
<text x="28.5" y="162.9">1</text>
<text x="64.1" y="165.5">1</text>
<text x="122.9" y="164.5" transform="rotate(-90 122.9 164.5)">4</text>
<text x="20.3" y="169.8">AUXGND 1</text>
<text x="151.7" y="169.3">12</text>
<text x="164.4" y="171.8">14</text>
<text x="64.1" y="174.4">1</text>
<text x="122.9" y="176.6" transform="rotate(-90 122.9 176.6)">11</text>
<text x="151.7" y="174.4">13</text>
</g>
</svg>
